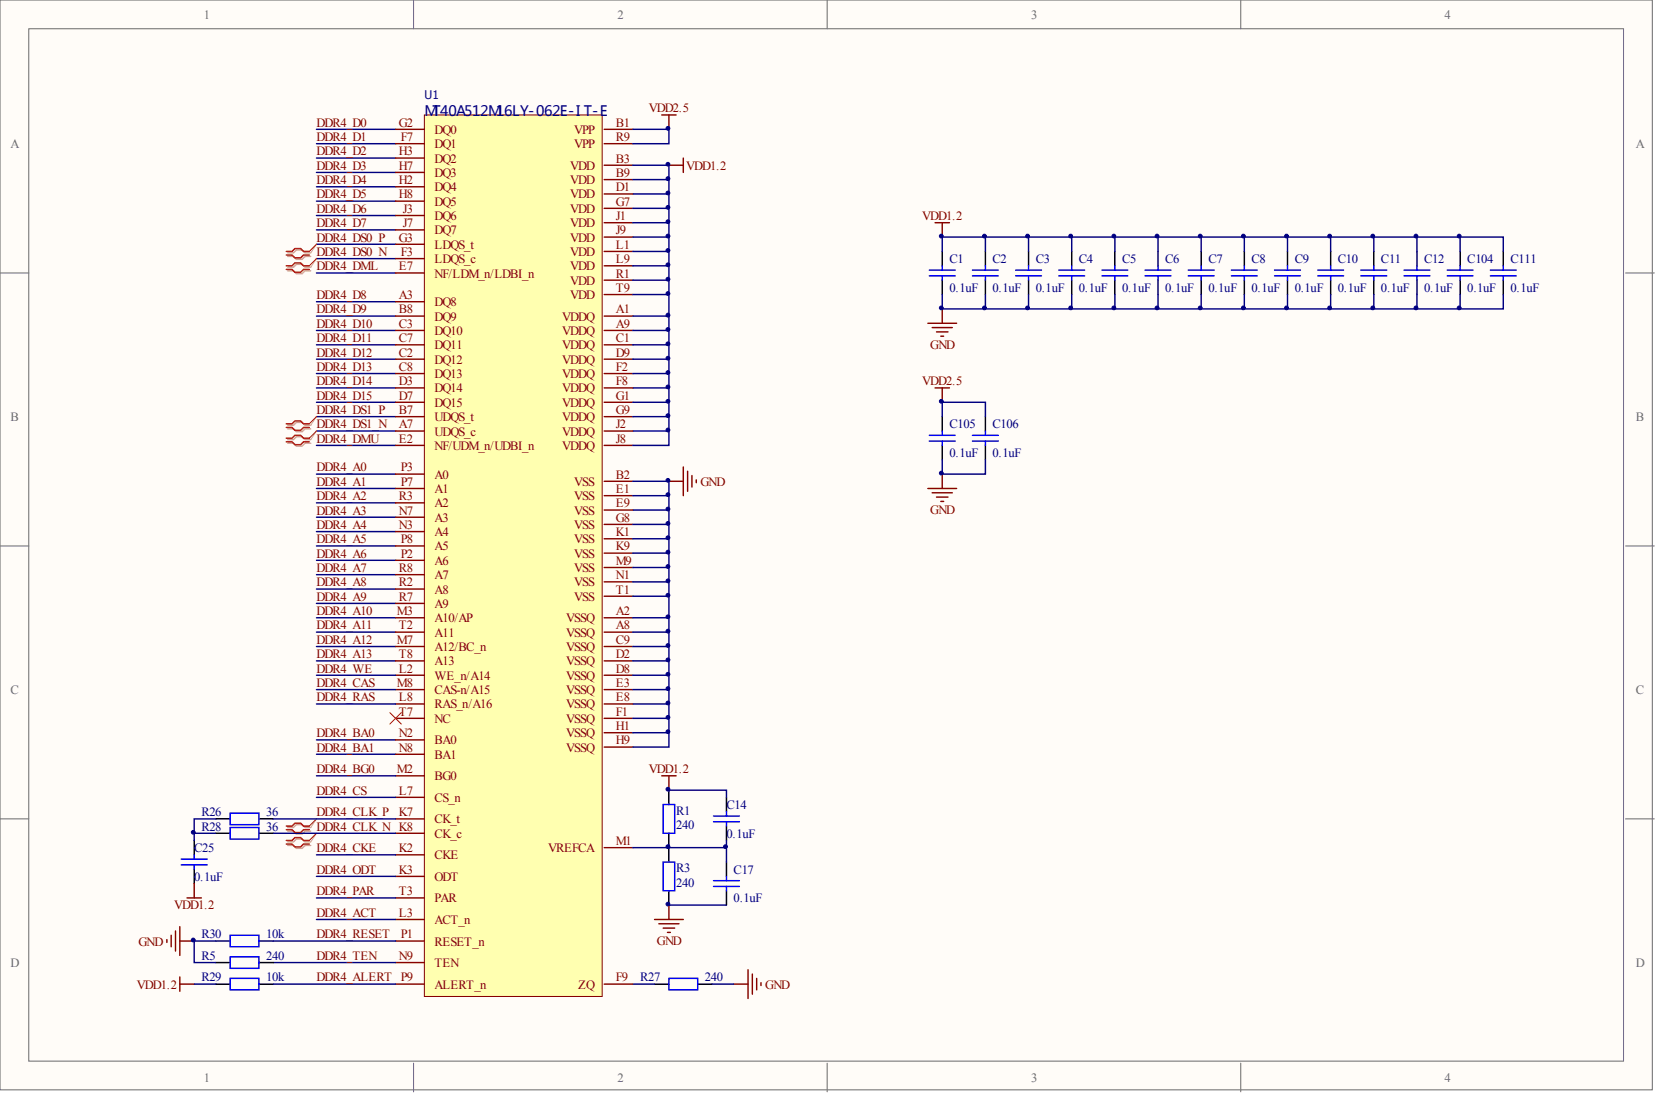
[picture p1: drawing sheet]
<svg xmlns="http://www.w3.org/2000/svg" width="292mm" height="193mm" viewBox="0 0 292 193" stroke-linecap="round" stroke-linejoin="round" font-family="sans-serif">
<g fill="#fffcf8" stroke="#696969" stroke-width=".18">
<path d="M0 0h291.4v192.2h-291.4z"/>
<path d="M5.1 5.1h281.3v182.1h-281.3z"/>
</g>
<path d="M73 0v5.1M145.9 0v5.1M218.9 0v5.1M0 48.2h5.1M286.7 48.2h5.1M0 96.3h5.1M286.7 96.3h5.1M0 144.4h5.1M286.7 144.4h5.1M73 187.5v5.1M145.9 187.5v5.1M218.9 187.5v5.1" fill="none" stroke="#696969" stroke-width=".18"/>
<g fill="none" stroke="#000080" stroke-width=".25">
<path d="M55.8 22.8h14M55.8 25.3h14M55.8 27.9h14M55.8 30.4h14M55.8 32.9h14M55.8 35.5h14M55.8 38h14M55.8 40.5h14M55.8 53.2h14M55.8 55.8h14M55.8 58.3h14M55.8 43.1h14"/>
<path d="M55.8 45.6h14M55.8 48.2h14M166.2 44.4v-2.6h83.7v2.6M166.2 52v2.5h83.7v-2.5M173.8 41.8v2.6M173.8 52v2.5M181.4 41.8v2.6M181.4 52v2.5M189 41.8v2.6M189 52v2.5M196.7 41.8v2.6M196.7 52v2.5"/>
<path d="M204.3 41.8v2.6M204.3 52v2.5M211.9 41.8v2.6M211.9 52v2.5M219.5 41.8v2.6M219.5 52v2.5M227.1 41.8v2.6M227.1 52v2.5M234.7 41.8v2.6M234.7 52v2.5M242.3 41.8v2.6M242.3 52v2.5"/>
<path d="M55.8 60.8h14M55.8 63.4h14M55.8 65.9h14M55.8 68.4h14M55.8 71h14M55.8 73.5h14M55.8 76h14M55.8 78.6h14M55.8 96.3h14M55.8 98.8h14M55.8 93.8h14M55.8 86.2h14"/>
<path d="M55.8 88.7h14M55.8 91.2h14M55.8 83.6h14M55.8 101.4h14M55.8 103.9h14M55.8 106.4h14M55.8 109h14M55.8 111.5h14M55.8 114h14M55.8 116.6h14M55.8 130.5h14M55.8 133h14"/>
<path d="M118 139.4h10.1v1.2M38.1 144.4h-3.8v2.6h3.8M118 159.7h10.1M128.1 148.2v3.8M111.6 173.6h3.9"/>
</g>
<g fill="none" stroke="#000" stroke-width=".25">
<path d="M166.2 44.4v2.5M166.2 49.4v2.6M173.8 44.4v2.5M173.8 49.4v2.6M181.4 44.4v2.5M181.4 49.4v2.6M189 44.4v2.5M189 49.4v2.6M196.7 44.4v2.5M196.7 49.4v2.6M204.3 44.4v2.5M204.3 49.4v2.6"/>
<path d="M211.9 44.4v2.5M211.9 49.4v2.6M219.5 44.4v2.5M219.5 49.4v2.6M227.1 44.4v2.5M227.1 49.4v2.6M234.7 44.4v2.5M234.7 49.4v2.6M242.3 44.4v2.5M242.3 49.4v2.6M249.9 44.4v2.5M249.9 49.4v2.6"/>
<path d="M118 139.4v2.5M38.1 144.4h2.5M38.1 147h2.5M45.7 144.4h2.5M45.7 147h2.5M118 147v5M118 157.1v2.6M128.1 140.6v2.6M128.1 145.7v2.5M128.1 152v2.6M128.1 157.1v2.6M38.1 173.6h2.5"/>
<path d="M38.1 166h2.5M45.7 173.6h2.5M45.7 166h2.5M115.5 173.6h2.5M123.1 173.6h2.5"/>
</g>
<g fill="none" stroke="#00f" stroke-width=".25">
<path d="M163.9 48.7h4.6M163.9 47.6h4.6M166.2 46.9v.7M166.2 48.7v.7M171.5 48.7h4.6M171.5 47.6h4.6M173.8 46.9v.7M173.8 48.7v.7M179.1 48.7h4.6M179.1 47.6h4.6M181.4 46.9v.7M181.4 48.7v.7"/>
<path d="M186.8 48.7h4.5M186.8 47.6h4.5M189 46.9v.7M189 48.7v.7M194.4 48.7h4.5M194.4 47.6h4.5M196.7 46.9v.7M196.7 48.7v.7M202 48.7h4.5M202 47.6h4.5M204.3 46.9v.7M204.3 48.7v.7"/>
<path d="M209.6 48.7h4.6M209.6 47.6h4.6M211.9 46.9v.7M211.9 48.7v.7M217.2 48.7h4.6M217.2 47.6h4.6M219.5 46.9v.7M219.5 48.7v.7M224.8 48.7h4.6M224.8 47.6h4.6M227.1 46.9v.7M227.1 48.7v.7"/>
<path d="M232.4 48.7h4.6M232.4 47.6h4.6M234.7 46.9v.7M234.7 48.7v.7M240 48.7h4.6M240 47.6h4.6M242.3 46.9v.7M242.3 48.7v.7M247.7 48.7h4.5M247.7 47.6h4.5M249.9 46.9v.7M249.9 48.7v.7"/>
<path d="M40.6 143.4h5.1v2.1h-5.1zM40.6 146h5.1v2h-5.1zM117 152h2v5.1h-2zM117 141.9h2v5.1h-2zM125.9 156.4h4.5M125.9 155.3h4.5M125.9 145h4.5M125.9 143.9h4.5M128.1 143.2v.7M128.1 145v.7M128.1 154.6v.7M128.1 156.4v.7"/>
<path d="M40.6 172.6h5.1v2h-5.1zM40.6 165h5.1v2h-5.1zM118 172.6h5.1v2h-5.1z"/>
</g>
<g fill="none" stroke="#800000" stroke-width=".25">
<path d="M164.9 39.3h2.6M166.2 39.3v2.5M163.7 57h5M164.4 57.8h3.6M165.2 58.5h2M165.9 59.3h.6M166.2 54.5v2.5M116.7 136.8h2.6M118 136.8v2.6M118 159.7v2.5M29.4 165.7v.5M30.2 165v2"/>
<path d="M31 164.2v3.6M31.7 163.5v5M31.7 166h2.6M115.5 162.2h5M116.2 162.9h3.6M117 163.7h2M117.7 164.5h.5M129.4 173.6h2.5M131.9 171.1v5M132.7 171.8v3.6M133.5 172.6v2M134.2 173.3v.5"/>
</g>
<path d="M50.7 45.2h1.1l.5 .5h1l.5-.5h1M50.7 44.6h1.1l.5-.5h1l.5 .5h1M50.7 47.8h1.1l.5 .5h1l.5-.5h1M50.7 47.1h1.1l.5-.5h1l.5 .5h1M50.7 75.6h1.1l.5 .6h1l.5-.6h1M50.7 75h1.1l.5-.5h1l.5 .5h1M50.7 78.2h1.1l.5 .5h1l.5-.5h1M50.7 77.5h1.1l.5-.5h1l.5 .5h1M50.7 146.6h1.1l.5 .5h1l.5-.5h1M50.7 146h1.1l.5-.5h1l.5 .5h1M50.7 149.1h1.1l.5 .5h1l.5-.5h1M50.7 148.5h1.1l.5-.5h1l.5 .5h1" fill="none" stroke="#d0a19e" stroke-width=".25"/>
<path d="M55.8 43.1l-1 1.5M55.8 45.6l-1 1.5M55.8 73.5l-1 1.5M55.8 76l-1 1.5M55.8 144.4l-1 1.6M55.8 147l-1 1.5" fill="none" stroke="#d0a19e" stroke-width=".18"/>
<path d="M50.5 45h1l.5 .5h1l.5-.5h1.1M50.5 44.4h1l.5-.6h1l.5 .6h1.1M50.5 47.5h1l.5 .5h1l.5-.5h1.1M50.5 46.9h1l.5-.5h1l.5 .5h1.1M50.5 75.4h1l.5 .5h1l.5-.5h1.1M50.5 74.8h1l.5-.5h1l.5 .5h1.1M50.5 77.9h1l.5 .5h1l.5-.5h1.1M50.5 77.3h1l.5-.5h1l.5 .5h1.1M50.5 146.3h1l.5 .6h1l.5-.6h1.1M50.5 145.7h1l.5-.5h1l.5 .5h1.1M50.5 148.9h1l.5 .5h1l.5-.5h1.1M50.5 148.2h1l.5-.5h1l.5 .5h1.1" fill="none" stroke="#f00" stroke-width=".25"/>
<path d="M55.8 43.1l-1.2 1.3M55.8 45.6l-1.2 1.3M55.8 73.5l-1.2 1.3M55.8 76l-1.2 1.3M55.8 144.4l-1.2 1.3M55.8 147l-1.2 1.2" fill="none" stroke="#f00" stroke-width=".18"/>
<path d="M74.9 20.3h31.3v155.5h-31.3z" fill="#ffffb0" stroke="#800000" stroke-width=".18"/>
<g fill="none" stroke="#800" stroke-width=".25">
<path d="M69.8 25.3h5.1M69.8 38h5.1M69.8 35.5h5.1M69.8 30.4h5.1M69.8 27.9h5.1M69.8 32.9h5.1M69.8 22.8h5.1M106.6 25.3h5M106.6 39.3h5M106.6 36.7h5M106.6 22.8h5M106.6 34.2h5"/>
<path d="M106.6 31.7h5M106.6 29.1h5M69.8 40.5h5.1M69.8 43.1h5.1M69.8 45.6h5.1M69.8 48.2h5.1M69.8 58.3h5.1M69.8 55.8h5.1M69.8 53.2h5.1M106.6 52h5M106.6 49.4h5M106.6 46.9h5"/>
<path d="M106.6 44.4h5M106.6 41.8h5M106.6 58.3h5M106.6 55.8h5M69.8 78.6h5.1M69.8 76h5.1M69.8 73.5h5.1M69.8 71h5.1M69.8 68.4h5.1M69.8 65.9h5.1M69.8 63.4h5.1M69.8 60.8h5.1"/>
<path d="M106.6 78.6h5M106.6 76h5M106.6 73.5h5M106.6 71h5M106.6 68.4h5M106.6 65.9h5M106.6 63.4h5M106.6 60.8h5M69.8 88.7h5.1M69.8 96.3h5.1M69.8 86.2h5.1M69.8 83.6h5.1"/>
<path d="M69.8 98.8h5.1M69.8 91.2h5.1M69.8 93.8h5.1M106.6 97.6h5M106.6 95h5M106.6 92.5h5M106.6 90h5M106.6 87.4h5M106.6 84.9h5M69.8 116.6h5.1M69.8 111.5h5.1M69.8 101.4h5.1"/>
<path d="M69.8 106.4h5.1M69.8 103.9h5.1M69.8 114h5.1M69.8 109h5.1M69.8 119.1h5.1M106.6 116.6h5M106.6 111.5h5M106.6 105.2h5M106.6 102.6h5M106.6 100.1h5M106.6 114h5M106.6 109h5"/>
<path d="M106.6 119.1h5M69.8 126.7h5.1M69.8 133h5.1M69.8 130.5h5.1M69.8 121.6h5.1M69.8 136.8h5.1M69.8 124.2h5.1M106.6 126.7h5M106.6 121.6h5M106.6 124.2h5M106.6 131.8h5M106.6 129.2h5"/>
<path d="M69.8 158.4h5.1M69.8 140.6h5.1M69.8 147h5.1M69.8 144.4h5.1M69.8 154.6h5.1M69.8 150.8h5.1M106.6 149.5h5M69.8 173.6h5.1M69.8 166h5.1M69.8 169.8h5.1M69.8 162.2h5.1M106.6 173.6h5"/>
</g>
<g fill="none" stroke="#000080" stroke-width=".25">
<path d="M111.6 29.1h6.4v49.5h-6.4M111.6 22.8h6.4v2.5h-6.4M111.6 39.3h6.4M111.6 36.7h6.4M111.6 34.2h6.4M111.6 31.7h6.4M111.6 52h6.4M111.6 49.4h6.4M111.6 46.9h6.4M111.6 44.4h6.4M111.6 41.8h6.4M111.6 58.3h6.4"/>
<path d="M111.6 55.8h6.4M249.9 41.8h7.6v2.6M257.5 52v2.5h-7.6M257.5 41.8h7.7v2.6M265.2 52v2.5h-7.7M111.6 76h6.4M111.6 73.5h6.4M111.6 71h6.4M111.6 68.4h6.4M111.6 65.9h6.4M111.6 63.4h6.4M111.6 60.8h6.4"/>
<path d="M166.2 73.5v-2.5h7.6v2.5M111.6 84.9h6.4v46.9h-6.4M111.6 97.6h6.4M111.6 95h6.4M111.6 92.5h6.4M111.6 90h6.4M111.6 87.4h6.4M166.2 81.1v2.5h7.6v-2.5M55.8 119.1h14M111.6 119.1h6.4M111.6 105.2h6.4M111.6 116.6h6.4"/>
<path d="M111.6 102.6h6.4M111.6 100.1h6.4M111.6 114h6.4M111.6 111.5h6.4M111.6 109h6.4M55.8 124.2h14M55.8 121.6h14M55.8 136.8h14M111.6 129.2h6.4M111.6 126.7h6.4M111.6 124.2h6.4M111.6 121.6h6.4"/>
<path d="M34.3 147v1.2M48.2 147h21.6M48.2 144.4h21.6M55.8 140.6h14M55.8 150.8h14M55.8 154.6h14M55.8 158.4h14M111.6 149.5h16.5M34.3 173.6h3.8M38.1 166h-3.8v3.8h3.8M48.2 166h21.6M48.2 169.8h21.6"/>
<path d="M48.2 173.6h21.6M55.8 162.2h14M125.6 173.6h3.8"/>
</g>
<g fill="none" stroke="#800000" stroke-width=".25">
<path d="M116.7 20.3h2.6M118 29.1h2.5M118 20.3v2.5M120.5 27.9v2.5M164.9 68.4h2.6M166.2 68.4v2.6M118 84.9h2.5M120.5 82.4v5M121.3 83.1v3.6M122.1 83.9v2M122.8 84.6v.5M163.7 86.2h5"/>
<path d="M164.4 86.9h3.6M165.2 87.7h2M165.9 88.4h.6M166.2 83.6v2.6M33 158.4h2.5M34.3 155.8v2.6M31.7 172.3v2.6M31.7 173.6h2.6"/>
</g>
<path d="M68.8 125.7l2 2M70.8 125.7l-2 2" fill="none" stroke="#f00" stroke-width=".18"/>
<path d="M257.5 44.4v2.5M257.5 49.4v2.6M265.2 44.4v2.5M265.2 49.4v2.6M166.2 73.5v2.5M166.2 78.6v2.5M173.8 73.5v2.5M173.8 78.6v2.5M34.3 148.2v2.6M34.3 153.3v2.5M38.1 169.8h2.5M45.7 169.8h2.5" fill="none" stroke="#000" stroke-width=".25"/>
<g fill="none" stroke="#00f" stroke-width=".25">
<path d="M255.3 48.7h4.5M255.3 47.6h4.5M257.5 46.9v.7M257.5 48.7v.7M262.9 48.7h4.5M262.9 47.6h4.5M265.2 46.9v.7M265.2 48.7v.7M163.9 77.8h4.6M163.9 76.8h4.6M166.2 76v.8M166.2 77.8v.8"/>
<path d="M171.5 77.8h4.6M171.5 76.8h4.6M173.8 76v.8M173.8 77.8v.8M32 151.5h4.5M32 152.6h4.5M34.3 150.8v.7M34.3 152.6v.7M40.6 168.8h5.1v2h-5.1z"/>
</g>
<g fill="#000080" stroke="#000080" stroke-width=".18">
<circle cx="34.1" cy="165.8" r=".33"/>
<circle cx="34.1" cy="146.8" r=".33"/>
<circle cx="117.8" cy="159.5" r=".33"/>
<circle cx="117.8" cy="149.3" r=".33"/>
<circle cx="117.8" cy="139.2" r=".33"/>
<circle cx="117.8" cy="129.1" r=".33"/>
<circle cx="117.8" cy="126.5" r=".33"/>
<circle cx="117.8" cy="124" r=".33"/>
<circle cx="117.8" cy="121.5" r=".33"/>
<circle cx="117.8" cy="118.9" r=".33"/>
<circle cx="117.8" cy="116.4" r=".33"/>
<circle cx="117.8" cy="113.9" r=".33"/>
<circle cx="117.8" cy="111.3" r=".33"/>
<circle cx="117.8" cy="108.8" r=".33"/>
<circle cx="117.8" cy="105" r=".33"/>
<circle cx="117.8" cy="102.5" r=".33"/>
<circle cx="117.8" cy="99.9" r=".33"/>
<circle cx="117.8" cy="97.4" r=".33"/>
<circle cx="117.8" cy="94.9" r=".33"/>
<circle cx="117.8" cy="92.3" r=".33"/>
<circle cx="117.8" cy="89.8" r=".33"/>
<circle cx="117.8" cy="87.3" r=".33"/>
<circle cx="117.8" cy="84.7" r=".33"/>
<circle cx="117.8" cy="75.8" r=".33"/>
<circle cx="117.8" cy="73.3" r=".33"/>
<circle cx="117.8" cy="70.8" r=".33"/>
<circle cx="117.8" cy="68.2" r=".33"/>
<circle cx="117.8" cy="65.7" r=".33"/>
<circle cx="117.8" cy="63.2" r=".33"/>
<circle cx="117.8" cy="60.6" r=".33"/>
<circle cx="117.8" cy="58.1" r=".33"/>
<circle cx="117.8" cy="55.6" r=".34"/>
<circle cx="117.8" cy="51.8" r=".33"/>
<circle cx="117.8" cy="49.2" r=".33"/>
<circle cx="117.8" cy="46.7" r=".33"/>
<circle cx="117.8" cy="44.2" r=".33"/>
<circle cx="117.8" cy="41.6" r=".33"/>
<circle cx="117.8" cy="39.1" r=".33"/>
<circle cx="117.8" cy="36.6" r=".33"/>
<circle cx="117.8" cy="34" r=".33"/>
<circle cx="117.8" cy="31.5" r=".34"/>
<circle cx="117.8" cy="29" r=".33"/>
<circle cx="117.8" cy="22.6" r=".33"/>
<circle cx="128" cy="149.3" r=".33"/>
<circle cx="166" cy="83.5" r=".33"/>
<circle cx="166" cy="70.8" r=".33"/>
<circle cx="166" cy="54.3" r=".33"/>
<circle cx="166" cy="41.6" r=".33"/>
<circle cx="173.6" cy="54.3" r=".33"/>
<circle cx="173.6" cy="41.6" r=".33"/>
<circle cx="181.2" cy="54.3" r=".33"/>
<circle cx="181.2" cy="41.6" r=".33"/>
<circle cx="188.9" cy="54.3" r=".33"/>
<circle cx="188.9" cy="41.6" r=".33"/>
<circle cx="196.5" cy="54.3" r=".33"/>
<circle cx="196.5" cy="41.6" r=".33"/>
<circle cx="204.1" cy="54.3" r=".33"/>
<circle cx="204.1" cy="41.6" r=".33"/>
<circle cx="211.7" cy="54.3" r=".33"/>
<circle cx="211.7" cy="41.6" r=".33"/>
<circle cx="219.3" cy="54.3" r=".33"/>
<circle cx="219.3" cy="41.6" r=".33"/>
<circle cx="226.9" cy="54.3" r=".33"/>
<circle cx="226.9" cy="41.6" r=".33"/>
<circle cx="234.5" cy="54.3" r=".33"/>
<circle cx="234.5" cy="41.6" r=".33"/>
<circle cx="242.1" cy="54.3" r=".33"/>
<circle cx="242.1" cy="41.6" r=".33"/>
<circle cx="249.8" cy="54.3" r=".33"/>
<circle cx="249.8" cy="41.6" r=".33"/>
<circle cx="257.4" cy="54.3" r=".33"/>
<circle cx="257.4" cy="41.6" r=".33"/>
</g>
<text font-size="2.5" fill="#000080" x="74.9" y="20.5">MT40A512M16LY-062E-I T-E</text>
<g font-size="2.2" fill="#696969">
<text x="36" y="3.3">1</text>
<text x="108.9" y="3.3">2</text>
<text x="181.9" y="3.3">3</text>
<text x="254.8" y="3.3">4</text>
<text x="1.8" y="26.1">A</text>
<text x="288.6" y="26.1">A</text>
<text x="1.8" y="74.2">B</text>
<text x="288.6" y="74.2">B</text>
<text x="1.8" y="122.4">C</text>
<text x="288.6" y="122.4">C</text>
<text x="1.8" y="170.5">D</text>
<text x="288.6" y="170.5">D</text>
<text x="36" y="190.8">1</text>
<text x="108.9" y="190.8">2</text>
<text x="181.9" y="190.8">3</text>
<text x="254.8" y="190.8">4</text>
</g>
<g font-size="2.2" fill="#800000">
<text x="55.8" y="22.3">DDR4_D0</text>
<text x="114.5" y="19.8">VDD2.5</text>
<text x="55.8" y="24.9">DDR4_D1</text>
<text x="55.8" y="27.4">DDR4_D2</text>
<text x="55.8" y="29.9">DDR4_D3</text>
<text x="121" y="29.9">VDD1.2</text>
<text x="55.8" y="32.5">DDR4_D4</text>
<text x="55.8" y="35">DDR4_D5</text>
<text x="55.8" y="37.5">DDR4_D6</text>
<text x="55.8" y="40.1">DDR4_D7</text>
<text x="162.7" y="38.8">VDD1.2</text>
<text x="55.8" y="42.6">DDR4_DS0_P</text>
<text x="55.8" y="45.1">DDR4_DS0_N</text>
<text x="55.8" y="47.7">DDR4_DML</text>
<text x="55.8" y="52.7">DDR4_D8</text>
<text x="55.8" y="55.3">DDR4_D9</text>
<text x="55.8" y="57.8">DDR4_D10</text>
<text x="55.8" y="60.4">DDR4_D11</text>
<text x="55.8" y="62.9">DDR4_D12</text>
<text x="55.8" y="65.4">DDR4_D13</text>
<text x="164.1" y="61.5">GND</text>
<text x="55.8" y="68">DDR4_D14</text>
<text x="55.8" y="70.5">DDR4_D15</text>
<text x="162.7" y="68">VDD2.5</text>
<text x="55.8" y="73">DDR4_DS1_P</text>
<text x="55.8" y="75.6">DDR4_DS1_N</text>
<text x="55.8" y="83.2">DDR4_A0</text>
<text x="55.8" y="78.1">DDR4_DMU</text>
<text x="55.8" y="85.7">DDR4_A1</text>
<text x="55.8" y="88.2">DDR4_A2</text>
<text x="123.6" y="85.7">GND</text>
<text x="55.8" y="90.8">DDR4_A3</text>
<text x="55.8" y="93.3">DDR4_A4</text>
<text x="55.8" y="95.8">DDR4_A5</text>
<text x="164.1" y="90.7">GND</text>
<text x="55.8" y="98.4">DDR4_A6</text>
<text x="55.8" y="100.9">DDR4_A7</text>
<text x="55.8" y="103.4">DDR4_A8</text>
<text x="55.8" y="106">DDR4_A9</text>
<text x="55.8" y="108.5">DDR4_A10</text>
<text x="55.8" y="111">DDR4_A11</text>
<text x="55.8" y="113.6">DDR4_A12</text>
<text x="55.8" y="116.1">DDR4_A13</text>
<text x="55.8" y="118.6">DDR4_WE</text>
<text x="55.8" y="121.2">DDR4_CAS</text>
<text x="55.8" y="123.7">DDR4_RAS</text>
<text x="55.8" y="130">DDR4_BA0</text>
<text x="55.8" y="132.6">DDR4_BA1</text>
<text x="55.8" y="136.4">DDR4_BG0</text>
<text x="114.5" y="136.4">VDD1.2</text>
<text x="55.8" y="144">DDR4_CLK_P</text>
<text x="55.8" y="140.2">DDR4_CS</text>
<text x="55.8" y="146.5">DDR4_CLK_N K8</text>
<text x="55.8" y="150.3">DDR4_CKE</text>
<text x="55.8" y="154.1">DDR4_ODT</text>
<text x="30.7" y="160.4">VDD1.2</text>
<text x="55.8" y="157.9">DDR4_PAR</text>
<text x="55.8" y="161.7">DDR4_ACT</text>
<text x="24.4" y="166.8">GND</text>
<text x="55.8" y="165.5">DDR4_RESET</text>
<text x="115.9" y="166.7">GND</text>
<text x="55.8" y="169.3">DDR4_TEN</text>
<text x="55.8" y="173.1">DDR4_ALERT</text>
<text x="24.2" y="174.4">VDD1.2</text>
<text x="135" y="174.4">GND</text>
</g>
<g font-size="2.2" fill="#800">
<text x="70.4" y="22.3">G2</text>
<text x="76.6" y="23.6">DQ0</text>
<text x="101.3" y="23.6">VPP</text>
<text x="108.6" y="22.3">B1</text>
<text x="70.4" y="29.9">H7</text>
<text x="70.4" y="27.4">H3</text>
<text x="70.7" y="24.9">F7</text>
<text x="76.6" y="28.7">DQ2</text>
<text x="76.6" y="26.1">DQ1</text>
<text x="100.6" y="29.9">VDD</text>
<text x="101.3" y="26.1">VPP</text>
<text x="108.6" y="24.9">R9</text>
<text x="108.6" y="28.7">B3</text>
<text x="70.4" y="35">H8</text>
<text x="70.4" y="32.5">H2</text>
<text x="76.6" y="31.2">DQ3</text>
<text x="76.6" y="33.7">DQ4</text>
<text x="100.6" y="35">VDD</text>
<text x="100.6" y="32.5">VDD</text>
<text x="108.6" y="33.7">D1</text>
<text x="108.6" y="31.2">B9</text>
<text x="71.1" y="40.1">J7</text>
<text x="71.1" y="37.5">J3</text>
<text x="76.6" y="41.3">DQ7</text>
<text x="76.6" y="38.8">DQ6</text>
<text x="76.6" y="36.3">DQ5</text>
<text x="100.6" y="40.1">VDD</text>
<text x="100.6" y="37.5">VDD</text>
<text x="108.6" y="41.3">J9</text>
<text x="108.6" y="38.8">J1</text>
<text x="108.6" y="36.3">G7</text>
<text x="70.4" y="42.6">G3</text>
<text x="70.4" y="47.7">E7</text>
<text x="70.7" y="45.1">F3</text>
<text x="76.6" y="43.9">LDQS_t</text>
<text x="76.6" y="46.4">LDQS_c</text>
<text x="100.6" y="47.7">VDD</text>
<text x="100.6" y="45.1">VDD</text>
<text x="100.6" y="42.6">VDD</text>
<text x="108.6" y="46.4">L9</text>
<text x="108.6" y="43.9">L1</text>
<text x="70.4" y="52.7">A3</text>
<text x="76.6" y="48.9">NF/LDM_n/LDBI_n</text>
<text x="100.6" y="52.7">VDD</text>
<text x="100.6" y="50.2">VDD</text>
<text x="108.6" y="51.5">T9</text>
<text x="108.6" y="48.9">R1</text>
<text x="70.4" y="57.8">C3</text>
<text x="70.4" y="55.3">B8</text>
<text x="76.6" y="59.1">DQ10</text>
<text x="76.6" y="56.6">DQ9</text>
<text x="76.6" y="54">DQ8</text>
<text x="99.2" y="59.1">VDDQ</text>
<text x="99.2" y="56.6">VDDQ</text>
<text x="108.6" y="57.8">A9</text>
<text x="108.6" y="55.3">A1</text>
<text x="70.4" y="65.4">C8</text>
<text x="70.4" y="60.4">C7</text>
<text x="70.4" y="62.9">C2</text>
<text x="76.6" y="61.6">DQ11</text>
<text x="76.6" y="64.2">DQ12</text>
<text x="99.2" y="64.2">VDDQ</text>
<text x="99.2" y="61.6">VDDQ</text>
<text x="108.6" y="65.4">F2</text>
<text x="108.6" y="62.9">D9</text>
<text x="108.6" y="60.4">C1</text>
<text x="70.4" y="70.5">D7</text>
<text x="70.4" y="68">D3</text>
<text x="76.6" y="71.8">DQ15</text>
<text x="76.6" y="69.2">DQ14</text>
<text x="76.6" y="66.7">DQ13</text>
<text x="99.2" y="71.8">VDDQ</text>
<text x="99.2" y="69.2">VDDQ</text>
<text x="99.2" y="66.7">VDDQ</text>
<text x="108.6" y="70.5">G1</text>
<text x="108.6" y="68">F8</text>
<text x="70.4" y="73">B7</text>
<text x="70.4" y="75.6">A7</text>
<text x="76.6" y="74.3">UDQS_t</text>
<text x="76.6" y="76.8">UDQS_c</text>
<text x="99.2" y="76.8">VDDQ</text>
<text x="99.2" y="74.3">VDDQ</text>
<text x="108.6" y="75.6">J2</text>
<text x="108.6" y="73">G9</text>
<text x="70.4" y="78.1">E2</text>
<text x="70.7" y="83.2">P3</text>
<text x="76.6" y="79.4">NF/UDM_n/UDBI_n</text>
<text x="99.2" y="79.4">VDDQ</text>
<text x="108.6" y="78.1">J8</text>
<text x="70.4" y="88.2">R3</text>
<text x="70.7" y="85.7">P7</text>
<text x="76.6" y="89.5">A2</text>
<text x="76.6" y="87">A1</text>
<text x="76.6" y="84.4">A0</text>
<text x="101.3" y="88.2">VSS</text>
<text x="101.3" y="85.7">VSS</text>
<text x="108.6" y="89.5">E9</text>
<text x="108.6" y="87">E1</text>
<text x="108.6" y="84.4">B2</text>
<text x="70.4" y="90.8">N7</text>
<text x="70.4" y="93.3">N3</text>
<text x="70.7" y="95.8">P8</text>
<text x="76.6" y="92">A3</text>
<text x="76.6" y="94.6">A4</text>
<text x="101.3" y="95.8">VSS</text>
<text x="101.3" y="93.3">VSS</text>
<text x="101.3" y="90.8">VSS</text>
<text x="108.6" y="94.6">K1</text>
<text x="108.6" y="92">G8</text>
<text x="70.4" y="100.9">R8</text>
<text x="70.7" y="98.4">P2</text>
<text x="76.6" y="97.1">A5</text>
<text x="76.6" y="99.6">A6</text>
<text x="101.3" y="100.9">VSS</text>
<text x="101.3" y="98.4">VSS</text>
<text x="108.6" y="99.6">M9</text>
<text x="108.6" y="97.1">K9</text>
<text x="70.4" y="106">R7</text>
<text x="70.4" y="103.4">R2</text>
<text x="76.6" y="102.2">A7</text>
<text x="76.6" y="107.2">A9</text>
<text x="76.6" y="104.7">A8</text>
<text x="101.3" y="106">VSS</text>
<text x="101.3" y="103.4">VSS</text>
<text x="108.6" y="104.7">T1</text>
<text x="108.6" y="102.2">N1</text>
<text x="70" y="113.6">M7</text>
<text x="70" y="108.5">M3</text>
<text x="70.4" y="111">T2</text>
<text x="76.6" y="112.3">A11</text>
<text x="76.6" y="109.8">A10/AP</text>
<text x="99.9" y="112.3">VSSQ</text>
<text x="99.9" y="109.8">VSSQ</text>
<text x="108.6" y="113.6">C9</text>
<text x="108.6" y="111">A8</text>
<text x="108.6" y="108.5">A2</text>
<text x="70.4" y="116.1">T8</text>
<text x="70.4" y="118.6">L2</text>
<text x="76.6" y="117.4">A13</text>
<text x="76.6" y="114.8">A12/BC_n</text>
<text x="76.6" y="119.9">WE_n/A14</text>
<text x="99.9" y="119.9">VSSQ</text>
<text x="99.9" y="117.4">VSSQ</text>
<text x="99.9" y="114.8">VSSQ</text>
<text x="108.6" y="118.6">D8</text>
<text x="108.6" y="116.1">D2</text>
<text x="70" y="121.2">M8</text>
<text x="70.4" y="123.7">L8</text>
<text x="76.6" y="122.4">CAS-n/A15</text>
<text x="76.6" y="125">RAS_n/A16</text>
<text x="99.9" y="125">VSSQ</text>
<text x="99.9" y="122.4">VSSQ</text>
<text x="108.6" y="123.7">E8</text>
<text x="108.6" y="121.2">E3</text>
<text x="70.4" y="126.2">T7</text>
<text x="70.4" y="130">N2</text>
<text x="76.6" y="127.5">NC</text>
<text x="76.6" y="131.3">BA0</text>
<text x="99.9" y="130">VSSQ</text>
<text x="99.9" y="127.5">VSSQ</text>
<text x="108.6" y="131.3">H9</text>
<text x="108.6" y="128.8">H1</text>
<text x="108.6" y="126.2">F1</text>
<text x="70" y="136.4">M2</text>
<text x="70.4" y="132.6">N8</text>
<text x="76.6" y="133.8">BA1</text>
<text x="76.6" y="137.6">BG0</text>
<text x="99.9" y="132.6">VSSQ</text>
<text x="70.4" y="140.2">L7</text>
<text x="70.4" y="144">K7</text>
<text x="76.6" y="141.4">CS_n</text>
<text x="76.6" y="147.8">CK_c</text>
<text x="76.6" y="145.2">CK_t</text>
<text x="108.6" y="149">M1</text>
<text x="70.4" y="154.1">K3</text>
<text x="70.4" y="150.3">K2</text>
<text x="76.6" y="155.4">ODT</text>
<text x="76.6" y="151.6">CKE</text>
<text x="96.7" y="150.3">VREFCA</text>
<text x="70.4" y="157.9">T3</text>
<text x="70.4" y="161.7">L3</text>
<text x="76.6" y="159.2">PAR</text>
<text x="70.7" y="165.5">P1</text>
<text x="76.6" y="166.8">RESET_n</text>
<text x="76.6" y="163">ACT_n</text>
<text x="70.4" y="169.3">N9</text>
<text x="70.7" y="173.1">P9</text>
<text x="76.6" y="170.6">TEN</text>
<text x="108.6" y="173.1">F9</text>
<text x="76.6" y="174.4">ALERT_n</text>
<text x="102" y="174.4">ZQ</text>
</g>
<g font-size="2.2" fill="#000080">
<text x="167.5" y="46.4">C1</text>
<text x="175.1" y="46.4">C2</text>
<text x="182.7" y="46.4">C3</text>
<text x="190.3" y="46.4">C4</text>
<text x="197.9" y="46.4">C5</text>
<text x="205.5" y="46.4">C6</text>
<text x="213.1" y="46.4">C7</text>
<text x="220.8" y="46.4">C8</text>
<text x="228.4" y="46.4">C9</text>
<text x="236" y="46.4">C10</text>
<text x="243.6" y="46.4">C11</text>
<text x="251.2" y="46.4">C12</text>
<text x="258.8" y="46.4">C104</text>
<text x="266.4" y="46.4">C111</text>
<text x="167.5" y="51.5">0.1uF</text>
<text x="175.1" y="51.5">0.1uF</text>
<text x="182.7" y="51.5">0.1uF</text>
<text x="190.3" y="51.5">0.1uF</text>
<text x="197.9" y="51.5">0.1uF</text>
<text x="205.5" y="51.5">0.1uF</text>
<text x="213.1" y="51.5">0.1uF</text>
<text x="220.8" y="51.5">0.1uF</text>
<text x="228.4" y="51.5">0.1uF</text>
<text x="236" y="51.5">0.1uF</text>
<text x="243.6" y="51.5">0.1uF</text>
<text x="251.2" y="51.5">0.1uF</text>
<text x="258.8" y="51.5">0.1uF</text>
<text x="266.4" y="51.5">0.1uF</text>
<text x="167.5" y="75.6">C105</text>
<text x="175.1" y="75.6">C106</text>
<text x="167.5" y="80.6">0.1uF</text>
<text x="175.1" y="80.6">0.1uF</text>
<text x="35.5" y="144">R26</text>
<text x="46.9" y="144">36</text>
<text x="119.3" y="143.7">R1</text>
<text x="128.1" y="142.7">C14</text>
<text x="35.5" y="146.5">R28</text>
<text x="46.9" y="146.5">36</text>
<text x="119.3" y="146.3">240</text>
<text x="128.1" y="147.8">0.1uF</text>
<text x="34.3" y="150.3">C25</text>
<text x="34.3" y="155.4">0.1uF</text>
<text x="119.3" y="153.9">R3</text>
<text x="129.4" y="154.1">C17</text>
<text x="119.3" y="156.4">240</text>
<text x="129.4" y="159.2">0.1uF</text>
<text x="35.5" y="165.5">R30</text>
<text x="46.9" y="165.5">10k</text>
<text x="35.5" y="173.1">R29</text>
<text x="35.5" y="169.3">R5</text>
<text x="46.9" y="173.1">10k</text>
<text x="46.9" y="169.3">240</text>
<text x="112.9" y="173.1">R27</text>
<text x="124.3" y="173.1">240</text>
</g>
<text font-size="2.1" fill="#11037f" x="74.9" y="17.4">U1</text>
</svg>
